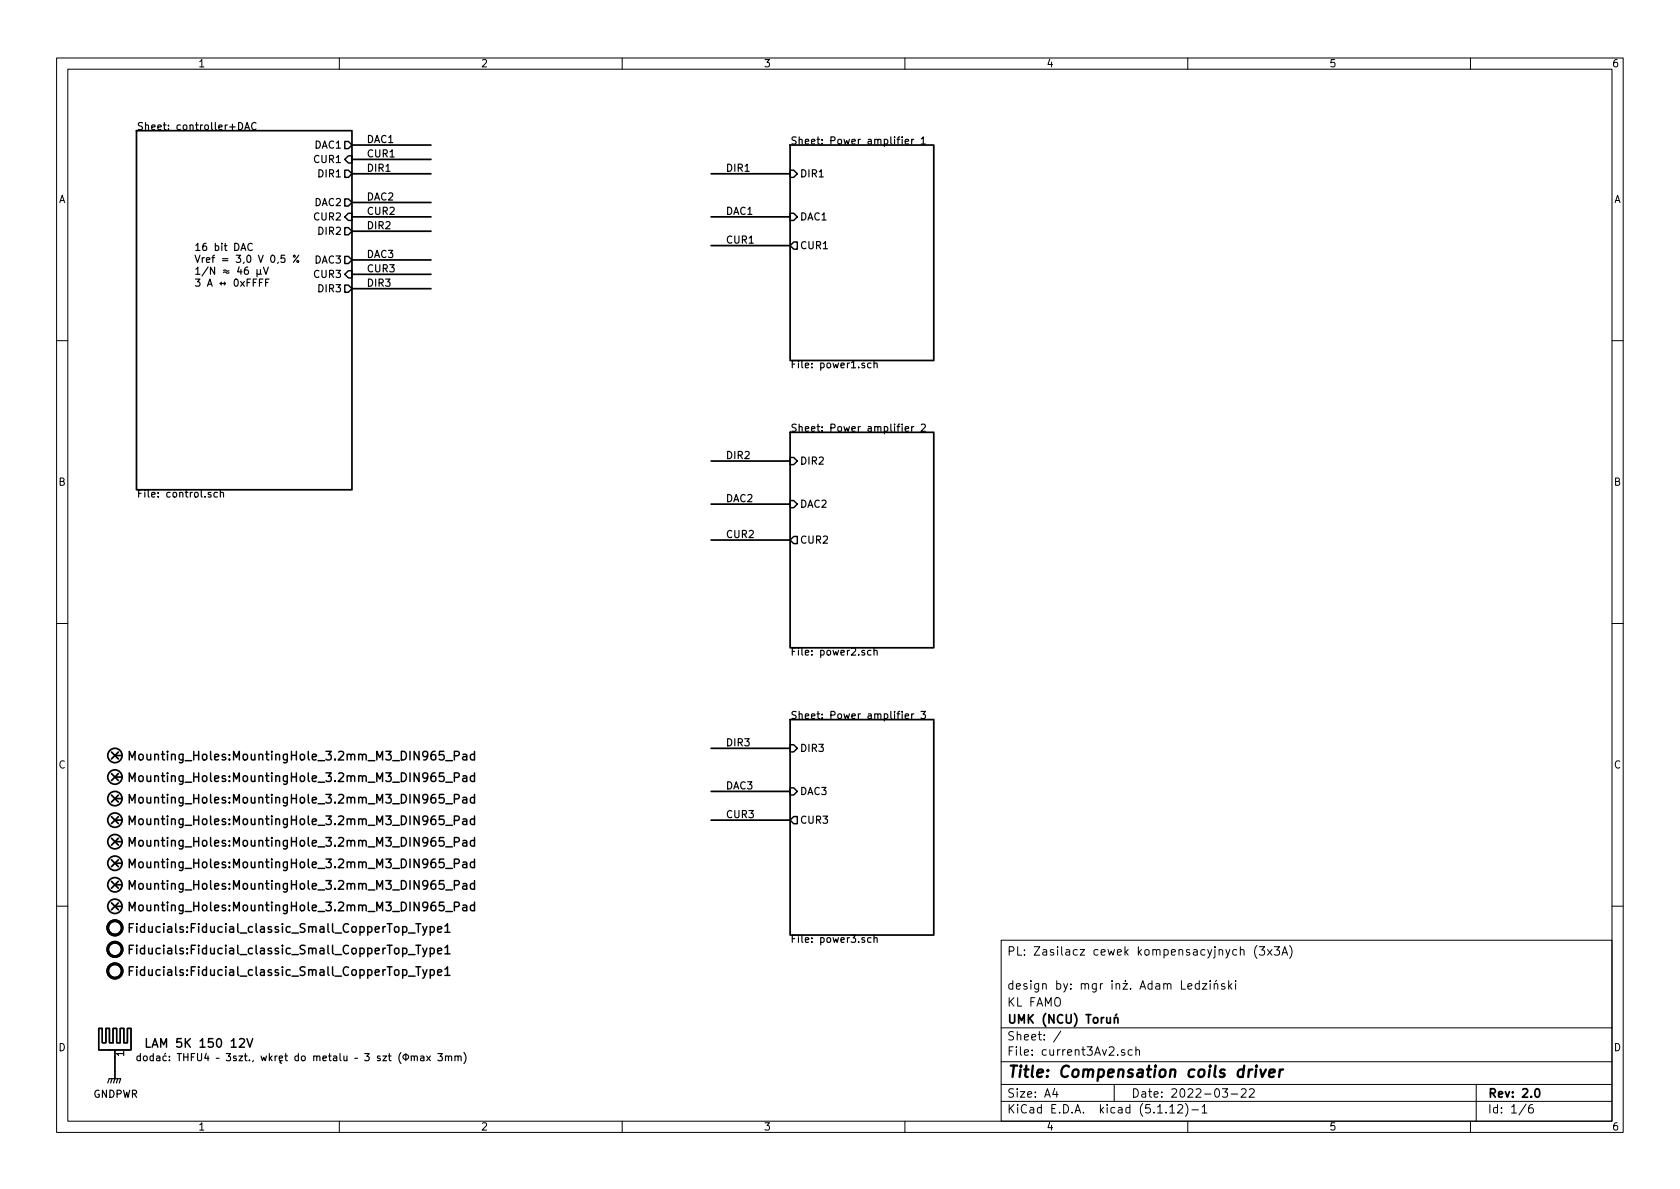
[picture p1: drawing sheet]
<svg xmlns="http://www.w3.org/2000/svg" width="297mm" height="210mm" viewBox="0 0 297 210" stroke-linecap="round" stroke-linejoin="round" font-family="sans-serif">
<g fill="none" stroke="#000" stroke-width=".18">
<path d="M10 10.3h277v189.9h-277zM12 12.2h273v186.1h-273zM60 10.3v1.9M110 10.3v1.9M160 10.3v1.9M210 10.3v1.9M260 10.3v1.9M10 60.2h2M285 60.2h2M10 110.3h2M285 110.3h2M10 160.2h2"/>
<path d="M177 166.3h108v32h-108zM208.9 173.4v1.5h.7M210 174.4l.7-.1v-.3l-.4-.1-.3 .2 .1 .7h.6M212 174l-.4-.1-.3 .3 .2 .6h.5M212 173.4v1.5M212.6 173.9h.8l-.8 1h.8M214 173.4v.2M214 173.9v1M214.7 174.1l.2-.2 .3 .1 .1 .9M214.7 173.9v1M215.1 173.3l-.2 .3M216.5 174a.37 .37 0 0 0-.5 .1v.3l.5 .1 .1 .1-.2 .3-.4-.1"/>
<path d="M217.2 173.4v1.5M217.4 174.4l.4 .5M217.8 173.9l-.6 .6M218.5 173.4v.2M218.5 173.9v1M222.2 167.2a1.71 1.71 0 0 0 0 2.3M222.7 167.4h.9l-.5 .6 .4 .1v.7l-.2 .1-.6-.1M224.1 167.9l.8 1M224.9 167.9l-.8 1M225.3 167.4h.9l-.5 .6 .5 .1v.7l-.2 .1-.7-.1M226.7 168.9l.5-1.5 .5 1.5M226.8 168.5h.7"/>
<path d="M228 167.2a1.71 1.71 0 0 1 0 2.3M285 160.2h2M60 198.3v1.9M110 198.3v1.9M160 198.3v1.9M177 194.8h108M177 191.8h108M177 187.8h108M177 181.8h108M186.5 192.5l-.4 1h1M186.8 193v1M187.6 182.3l-1.3 2"/>
<path d="M197 191.8v3M198.8 185.7l-.3-.1-.2 .2v.2l.5 .2v.3h-.5M200.2 185.7l-.4-.1-.3 .3v.6l.3 .1 .4-.1M200.8 185.7l.2-.1 .4 .1 .1 .9M200.8 185.1v1.5M206.8 195.8l.5-.5v1.5M206.8 196.8h.9M208.3 195.5l.2-.2h.3l.2 .2 .1 .3-.9 1h.9M209.6 195.1a1.71 1.71 0 0 1 0 2.3M210 198.3v1.9M210.7 196.3h1.2M212.5 195.8l.5-.5v1.5"/>
<path d="M212.5 196.8h.9M216.1 192.5h.9l-.4 .6 .4 .1v.7l-.2 .1-.7-.1M217.7 193.5h1.1M219.5 192.7l.2-.2h.3l.3 .2v.3v.2l-.9 .8h.9M220.9 192.7l.2-.2h.4l.2 .2 .1 .3-1 1h1M260 198.3v1.9M261 191.8v6.5M269.8 195.2l-1.2 2M271 195.3a.62 .62 0 0 0-.7 .7v.7l.3 .1 .4-.1 .1-.5-.1-.2-.4-.1-.3 .3"/>
</g>
<g fill="none" stroke="#000" stroke-width=".3">
<path d="M24.1 23.1h38.1v63.5h-38.1zM62.2 38.3h14M62.2 28.2h14M62.2 35.8h14M62.2 25.6h14M62.2 30.7h14M125.7 38.3h14M125.7 30.7h14M139.7 25.6h25.4v38.1h-25.4zM62.2 48.5h14M62.2 40.9h14M62.2 46h14"/>
<path d="M62.2 51h14M125.7 43.4h14M139.7 76.4h25.4v38.1h-25.4zM125.7 95.5h14M125.7 89.1h14M125.7 81.5h14M19.7 136.8l1.2 1.2M19.7 133l1.2 1.2M20.3 133.6h1.3M20.3 137.4h1.3M20.9 136.8l-1.2 1.2M20.9 133l-1.2 1.2"/>
<path d="M125.7 139.9h14M125.7 132.3h14M139.7 127.2h25.4v38.1h-25.4zM19.7 144.4l1.2 1.2M19.7 140.6l1.2 1.2M19.7 148.2l1.2 1.2M19.7 152l1.2 1.3M19.7 155.8l1.2 1.3M19.7 159.7l1.2 1.2M20.3 141.2h1.3M20.3 145h1.3M20.3 148.8h1.3"/>
<path d="M20.3 152.6h1.3M20.3 156.5h1.3M20.9 144.4l-1.2 1.2M20.9 140.6l-1.2 1.2M20.9 148.2l-1.2 1.2M20.9 152l-1.2 1.3M20.9 155.8l-1.2 1.3M20.9 159.7l-1.2 1.2M125.7 145h14M20.3 160.3h1.3M195.2 179.9l-.5 .3M195.7 179.9v.9l.4 .1 .2-.1"/>
<path d="M196.3 179.9v1M197 179.9v1M197.5 179.3l-.3 .3M20.3 186.9v3.8M197 180.1l.2-.2 .4 .1 .1 .9M271.5 192.7l.2-.2a.81 .81 0 0 1 .6 .6 .81 .81 0 0 1-.3 .8l-.1 .1a.79 .79 0 0 1-.4-1.3z"/>
<circle cx="20.3" cy="137.4" r="1.27"/>
<circle cx="20.3" cy="133.6" r="1.27"/>
<circle cx="20.3" cy="156.5" r="1.27"/>
<circle cx="20.3" cy="141.2" r="1.27"/>
<circle cx="20.3" cy="145" r="1.27"/>
<circle cx="20.3" cy="152.6" r="1.27"/>
<circle cx="20.3" cy="148.8" r="1.27"/>
<circle cx="20.3" cy="160.3" r="1.27"/>
</g>
<path d="M222.1 189.1l-.2 1.3M222.2 188.4l-.1 .2 .2-.1-.1-.1-.1 .2M222.9 189.1l.3 1.3 .6-1.3M224.4 189.8l1-.2-.1-.4h-.7l-.2 1 .2 .2 .6-.1M226.3 189.1l-.2 1.3M226.9 189.1a.54 .54 0 0 0-.6 .4" fill="none" stroke="#000" stroke-width=".41"/>
<g fill="none" stroke="#000" stroke-width=".2">
<path d="M42.2 21.7a.64 .64 0 0 1 .7 .6 .64 .64 0 0 1-.7 .6zM43.3 22.9l.4-1.2 .4 1.2M43.4 22.6h.6M45.3 21.8a.6 .6 0 0 0-.9 .4 .6 .6 0 0 0 .6 .7l.3-.1M159.5 24.2v.1M159.5 24.6v.9M160 25l.7-.1-.1-.2-.4-.1-.2 .2 .1 .6h.5M161.2 24.6v.9M161.6 24.6l-.4 .3M162.9 24.6l.3-.4v1.3M162.9 25.5h.7M42.6 44.3l.4-1.3 .5 1.3"/>
<path d="M43.8 47.2l-.3 .1a.81 .81 0 0 0 0 1.2h.3l.1-.5-.2-.3h-.2l-.3 .3M44.6 43.1a.6 .6 0 0 0-.8 .5 .6 .6 0 0 0 .5 .7l.3-.1M44.8 50h.4M45.4 49.3h-.6v1.3M45.4 47.7v1.2M45.9 50h.4M46.1 48.3l.1 .2M46.1 47.7l-.1 .8h-.4l-.2-.2M46.5 49.3h-.6v1.3M46.6 47.2l.4 1.3 .4-1.3M47 50h.4M47.6 49.3h-.6v1.3"/>
<path d="M50.3 45.1h-.6v.6l.2-.1 .4 .1v.6l-.1 .1-.5-.1M51.9 45.2h.3v.2h-.3zM52.5 46.1h.3v.2h-.3zM52.8 45.1l-.9 1.3M154 64.3l-.4-.1-.2 .2 .1 .6h.5M154.5 64.3l.2-.1 .3 .1 .1 .7M154.5 63.8v1.2M159.5 75v.1M159.5 75.4v.9M160 75.8l.7-.1-.1-.2-.4-.1-.2 .2 .1 .6h.5M161.2 75.4v.9M161.6 75.4l-.4 .3"/>
<path d="M162.9 75.1l.5-.1 .2 .4-.8 .9h.8M37.3 87.1h-.3l-.2 .1 .1 .2 .4 .1v.4h-.5M38.4 87.1h-.3l-.3 .2 .1 .6h.5M39 87.2l.2-.1h.3v.8M39 86.6v1.3M154 115.1l-.4-.1-.2 .2 .1 .6h.5M154.5 115.1l.2-.1 .3 .1 .1 .7M154.5 114.6v1.2M159.5 125.8v.1M160 126.6l.7-.1-.1-.2-.4-.1-.2 .2 .1 .6h.5M161.2 126.2v.9M161.6 126.2l-.4 .3"/>
<path d="M162.8 125.8h.8l-.4 .5 .4 .1v.4l-.2 .3-.6-.2M154 165.9l-.4-.1-.2 .2 .1 .6h.5M154.5 165.9l.2-.1 .3 .1 .1 .7M154.5 165.4v1.2M19 191.5l.3-.8h2l-.2 .8M19.8 190.7l-.2 .8M20.3 190.7l-.2 .8M20.8 190.7l-.2 .8M24.8 186.8l-.3-.1-.3 .3 .1 .5h.5M24.8 186.3v1.3M25.5 186.8l.3-.1 .2 .3-.1 .5-.3 .1-.3-.3zM27.1 186.8l-.4-.1-.2 .3 .1 .5h.5"/>
<path d="M27.1 186.3v1.3M27.7 186.8h.5l.1 .8M28.3 187l-.5 .1-.1 .2v.2h.6M29.3 186.3l-.2 .1M29.4 186.8l-.3-.1-.3 .3 .1 .5h.5M29.9 187.4v.2M29.9 186.8v.1M73.3 186.9l.1-.2 .3 .1 .1 .8M74.4 186.8h.5l.1 .8M75 187l-.5 .1-.2 .2 .1 .2h.6M75.4 186.7l.7 .9M76.1 186.7l-.7 .9"/>
<path d="M77.4 186.3h.8l-.4 .5 .4 .1-.1 .6-.5 .1-.2-.2M78.8 186.9l.1-.2 .3 .1 .1 .8M78.8 186.7v.9M79.3 186.9l.2-.2 .3 .1 .1 .8M80.4 186.9l.2-.2 .3 .1 .1 .8M80.4 186.7v.9M81 186.9l.2-.2 .3 .1v.8M82 186.1a1.4 1.4 0 0 1 0 2"/>
</g>
<g fill="none" stroke="#000" stroke-width=".25">
<path d="M61 25h.6l.6 .6-.6 .7h-.6zM61 35.2h.6l.6 .6-.6 .6h-.6zM61 30.1h.6l.6 .6-.6 .7h-.6zM61.6 27.6h.6v1.2h-.6l-.6-.6zM61.6 37.7h.6v1.3h-.6l-.6-.7zM139.7 37.7h.6l.7 .6-.7 .7h-.6zM139.7 30.1h.6l.7 .6-.7 .7h-.6zM61 45.3h.6l.6 .7-.6 .6h-.6zM61 40.3h.6l.6 .6-.6 .6h-.6zM61 50.4h.6l.6 .6-.6 .7h-.6zM61.6 47.9h.6v1.2h-.6l-.6-.6zM140.3 42.8h.7v1.3h-.7l-.6-.7z"/>
<path d="M139.7 88.5h.6l.7 .6-.7 .7h-.6zM139.7 80.9h.6l.7 .6-.7 .7h-.6zM140.3 94.9h.7v1.2h-.7l-.6-.6zM22.9 134.4v-1.5l.5 1.1 .5-1.1v1.5M22.9 138.2v-1.5l.5 1.1 .5-1.1v1.5M78.8 134.5h1.2M78.8 138.3h1.2M80.3 133.6h.8l.1-.2-.1-.4-.2-.1h-.6v1.5M80.3 137.5l.8-.1 .1-.2-.1-.4-.2-.1h-.6v1.5M81.9 133.4h.5l.1 1M81.9 137.3h.5l.1 .9M82.5 133.7l-.5 .1a.3 .3 0 0 0-.2 .3 .3 .3 0 0 0 .2 .3l.5-.1"/>
<path d="M82.5 137.5l-.5 .1a.3 .3 0 0 0-.2 .3 .3 .3 0 0 0 .2 .3l.5-.1M83.9 133.4h-.4l-.3 .1v.7a.48 .48 0 0 0 .7 .1M83.9 137.3l-.4-.1-.3 .1v.7a.48 .48 0 0 0 .7 .1M83.9 132.9v1.5M83.9 136.7v1.5M139.7 139.3h.6l.7 .6-.7 .7h-.6zM139.7 131.7h.6l.7 .6-.7 .7h-.6zM22.9 142v-1.5l.5 1.1 .5-1.1v1.5M22.9 145.8v-1.5l.5 1.1 .5-1.1v1.5M22.9 149.6v-1.5l.5 1.1 .5-1.1v1.5M22.9 153.4v-1.5l.5 1.1 .5-1.1v1.5M22.9 157.2v-1.5l.5 1.1 .5-1.1v1.5"/>
<path d="M78.8 142.1h1.2M78.8 145.9h1.2M78.8 149.8h1.2M78.8 153.6h1.2M78.8 157.4h1.2M80.3 141.3l.8-.1 .1-.2-.1-.4-.2-.1h-.6v1.5M80.3 145.1l.8-.1 .1-.2-.1-.4-.2-.1h-.6v1.5M80.3 148.9l.8-.1 .1-.2-.1-.4-.2-.1h-.6v1.5M80.3 152.7l.8-.1 .1-.2-.1-.4-.2-.1h-.6v1.5M80.3 156.5l.8-.1 .1-.2-.1-.4-.2-.1h-.6v1.5M81.9 141.1h.5l.1 .9M81.9 144.9h.5l.1 .9"/>
<path d="M81.9 148.7h.5l.1 .9M81.9 152.5h.5l.1 .9M81.9 156.3h.5l.1 .9M82.5 141.3l-.5 .1a.3 .3 0 0 0-.2 .3 .3 .3 0 0 0 .2 .3l.5-.1M82.5 145.2h-.5a.3 .3 0 0 0-.2 .3 .3 .3 0 0 0 .2 .3l.5-.1M82.5 149h-.5a.3 .3 0 0 0-.2 .3 .3 .3 0 0 0 .2 .3l.5-.1M82.5 152.8l-.5 .1a.3 .3 0 0 0-.2 .2 .3 .3 0 0 0 .2 .3h.5M82.5 156.6l-.5 .1a.3 .3 0 0 0-.2 .3 .3 .3 0 0 0 .2 .2h.5M83.9 141.1l-.4-.1-.3 .1v.8a.48 .48 0 0 0 .7 0M83.9 144.9l-.4-.1-.3 .1v.8a.48 .48 0 0 0 .7 0M83.9 148.7l-.4-.1-.3 .1v.8a.48 .48 0 0 0 .7 0M83.9 152.5l-.4-.1-.3 .1v.8a.48 .48 0 0 0 .7 .1"/>
<path d="M83.9 156.3l-.4-.1-.3 .2v.7a.48 .48 0 0 0 .7 .1M83.9 140.5v1.5M83.9 144.3v1.5M83.9 148.1v1.5M83.9 151.9v1.5M83.9 155.7v1.5M83.9 159.5v1.6M140.3 144.4h.7v1.3h-.7l-.6-.7zM22.9 161.1v-1.6l.5 1.1 .5-1.1v1.6M22.9 171.7h.5M22.9 167.9h.5M22.9 164.1h.5"/>
<path d="M23.6 171h-.7v1.5M23.6 167.2h-.7v1.5M23.6 163.3h-.7v1.6M24.2 171v.1M24.2 167.2v.1M24.2 163.3v.2M24.2 163.8v1.1M24.2 167.7v1M24.2 171.5v1M73.5 171h.9M73.5 167.2h.9M73.5 163.3h.9"/>
<path d="M74.8 171.5l.3 1M74.8 167.7l.3 1M74.8 163.8l.3 1.1M75.5 171.5l-.5 1.3-.2 .2M75.5 167.7l-.5 1.3-.2 .2M75.5 163.8l-.5 1.4-.2 .2M76.1 171.5h.4l.3 .2v.5l-.2 .2h-.5M76.1 167.7h.4l.3 .2v.5l-.2 .2h-.5M76.1 163.9l.4-.1 .3 .3v.5l-.2 .2h-.5M76.1 163.8v1.6M76.1 167.7v1.5M76.1 171.5v1.5"/>
<path d="M77.4 172l.7-.2-.1-.3h-.4l-.2 .2v.7h.6M77.4 168.2l.7-.2-.1-.3h-.4l-.2 .2v.7h.6M77.4 164.4l.7-.2-.1-.3-.4-.1-.2 .3v.7h.6M78.7 171.4l.4-.4v1.5M78.7 167.6l.4-.4v1.5M78.7 163.8l.4-.5v1.6M78.7 172.5h.9M78.7 168.7h.9M78.7 164.9h.9M78.8 161.2h1.2M80.3 160.3l.8-.1 .1-.2-.1-.3-.2-.2h-.6v1.6M81.9 160.1h.5l.1 1"/>
<path d="M82.5 160.4l-.5 .1a.3 .3 0 0 0-.2 .3 .3 .3 0 0 0 .2 .3l.5-.1M83.9 160.1l-.4-.1-.3 .2v.7a.48 .48 0 0 0 .7 .1M17.4 181.9h.7v2.5h.6v-2.5h.7v2.5h.6v-2.5h.6v2.5h.7v-2.5h.6v2.5h.6v-2.5h.7v3.8h-5.8zM25.9 183.7v1.5h.7M43.7 183.7l.5 1.5 .5-1.5"/>
</g>
<g fill="none" stroke="#000" stroke-width=".51">
<circle cx="20.3" cy="167.9" r="1.27"/>
<circle cx="20.3" cy="171.7" r="1.27"/>
<circle cx="20.3" cy="164.1" r="1.27"/>
</g>
<text font-size="2.8" x="178" y="190.5">Title: Compensation coils driver</text>
<g font-size="2.1">
<text x="25" y="134.5">Mounting_Holes:MountingHole_3.2mm_M3_DIN965_Pad</text>
<text x="25" y="138.3">Mounting_Holes:MountingHole_3.2mm_M3_DIN965_Pad</text>
<text x="25" y="142.1">Mounting_Holes:MountingHole_3.2mm_M3_DIN965_Pad</text>
<text x="25" y="145.9">Mounting_Holes:MountingHole_3.2mm_M3_DIN965_Pad</text>
<text x="25" y="149.7">Mounting_Holes:MountingHole_3.2mm_M3_DIN965_Pad</text>
<text x="25" y="153.5">Mounting_Holes:MountingHole_3.2mm_M3_DIN965_Pad</text>
<text x="25" y="157.3">Mounting_Holes:MountingHole_3.2mm_M3_DIN965_Pad</text>
<text x="25" y="161.1">Mounting_Holes:MountingHole_3.2mm_M3_DIN965_Pad</text>
<text x="24.8" y="164.9">Fiducials:Fiducial_classic_Small_CopperTop_Type1</text>
<text x="24.8" y="172.6">Fiducials:Fiducial_classic_Small_CopperTop_Type1</text>
<text x="24.8" y="168.8">Fiducials:Fiducial_classic_Small_CopperTop_Type1</text>
<text x="178" y="169">PL: Zasilacz cewek kompensacyjnych (3x3A)</text>
<text x="178" y="178">KL FAMO</text>
<text x="178" y="175">design by: mgr in. Adam Ledziski</text>
<text x="27" y="185.3">LAM 5K 150 12V</text>
<text x="178" y="184">Sheet: /</text>
<text x="178" y="181">UMK (NCU) Toru</text>
<text x="178" y="186.7">File: current3Av2.sch</text>
<text x="178" y="196.9">KiCad E.D.A. kicad (5.1.12)-1</text>
<text x="178" y="194.1">Size: A4</text>
<text x="200" y="194.1">Date: 2022-03-22</text>
<text x="263" y="194.1">Rev: 2.0</text>
<text x="263" y="196.9">Id: 1/6</text>
</g>
<g font-size="1.8">
<text x="35" y="11.9">1</text>
<text x="85" y="11.9">2</text>
<text x="135" y="11.9">3</text>
<text x="185" y="11.9">4</text>
<text x="235" y="11.9">5</text>
<text x="285" y="11.9">6</text>
<text x="24.1" y="23">Sheet: controller+DAC</text>
<text x="55.7" y="26.3">DAC1</text>
<text x="55.7" y="28.8">CUR1</text>
<text x="64.8" y="27.8">CUR1</text>
<text x="64.8" y="25.3">DAC1</text>
<text x="139.7" y="25.5">Sheet: Power amplifier 1</text>
<text x="10.4" y="35.9">A</text>
<text x="56.5" y="31.4">DIR1</text>
<text x="64.8" y="35.5">DAC2</text>
<text x="64.8" y="30.4">DIR1</text>
<text x="128.3" y="30.4">DIR1</text>
<text x="141.4" y="31.4">DIR1</text>
<text x="285.4" y="35.9">A</text>
<text x="55.7" y="36.4">DAC2</text>
<text x="55.7" y="39">CUR2</text>
<text x="56.5" y="41.5">DIR2</text>
<text x="64.8" y="40.5">DIR2</text>
<text x="64.8" y="38">CUR2</text>
<text x="128.3" y="38">DAC1</text>
<text x="141.4" y="39">DAC1</text>
<text x="34.3" y="44.4">16 bit DAC</text>
<text x="34.3" y="46.5">Vref = 3,0 V 0,5 %</text>
<text x="55.7" y="46.6">DAC3</text>
<text x="64.8" y="45.6">DAC3</text>
<text x="128.3" y="43.1">CUR1</text>
<text x="141.4" y="44.1">CUR1</text>
<text x="34.3" y="48.6">1/N 46 µV</text>
<text x="34.3" y="50.7">3 A 0xFFFF</text>
<text x="55.7" y="49.1">CUR3</text>
<text x="56.5" y="51.7">DIR3</text>
<text x="64.8" y="48.2">CUR3</text>
<text x="64.8" y="50.7">DIR3</text>
<text x="139.7" y="65.1">File: power1.sch</text>
<text x="139.7" y="76.3">Sheet: Power amplifier 2</text>
<text x="128.3" y="81.2">DIR2</text>
<text x="141.4" y="82.2">DIR2</text>
<text x="10.4" y="85.9">B</text>
<text x="24.1" y="88">File: control.sch</text>
<text x="128.3" y="88.8">DAC2</text>
<text x="141.4" y="89.8">DAC2</text>
<text x="285.4" y="85.9">B</text>
<text x="128.3" y="95.1">CUR2</text>
<text x="141.4" y="96.1">CUR2</text>
<text x="139.7" y="115.9">File: power2.sch</text>
<text x="128.3" y="132">DIR3</text>
<text x="139.7" y="127.1">Sheet: Power amplifier 3</text>
<text x="10.4" y="135.9">C</text>
<text x="141.4" y="133">DIR3</text>
<text x="285.4" y="135.9">C</text>
<text x="128.3" y="139.6">DAC3</text>
<text x="141.4" y="140.6">DAC3</text>
<text x="128.3" y="144.7">CUR3</text>
<text x="141.4" y="145.7">CUR3</text>
<text x="139.7" y="166.7">File: power3.sch</text>
<text x="10.4" y="185.9">D</text>
<text x="285.4" y="185.9">D</text>
<text x="21.9" y="186.8" transform="rotate(-90 21.9 186.8)">1</text>
<text x="31.3" y="187.6">doda: THFU4 3szt., wkrt do metalu 3 szt (max 3mm)</text>
<text x="16.5" y="194.1">GNDPWR</text>
<text x="35" y="199.9">1</text>
<text x="85" y="199.9">2</text>
<text x="135" y="199.9">3</text>
<text x="185" y="199.9">4</text>
<text x="235" y="199.9">5</text>
<text x="285" y="199.9">6</text>
</g>
</svg>
